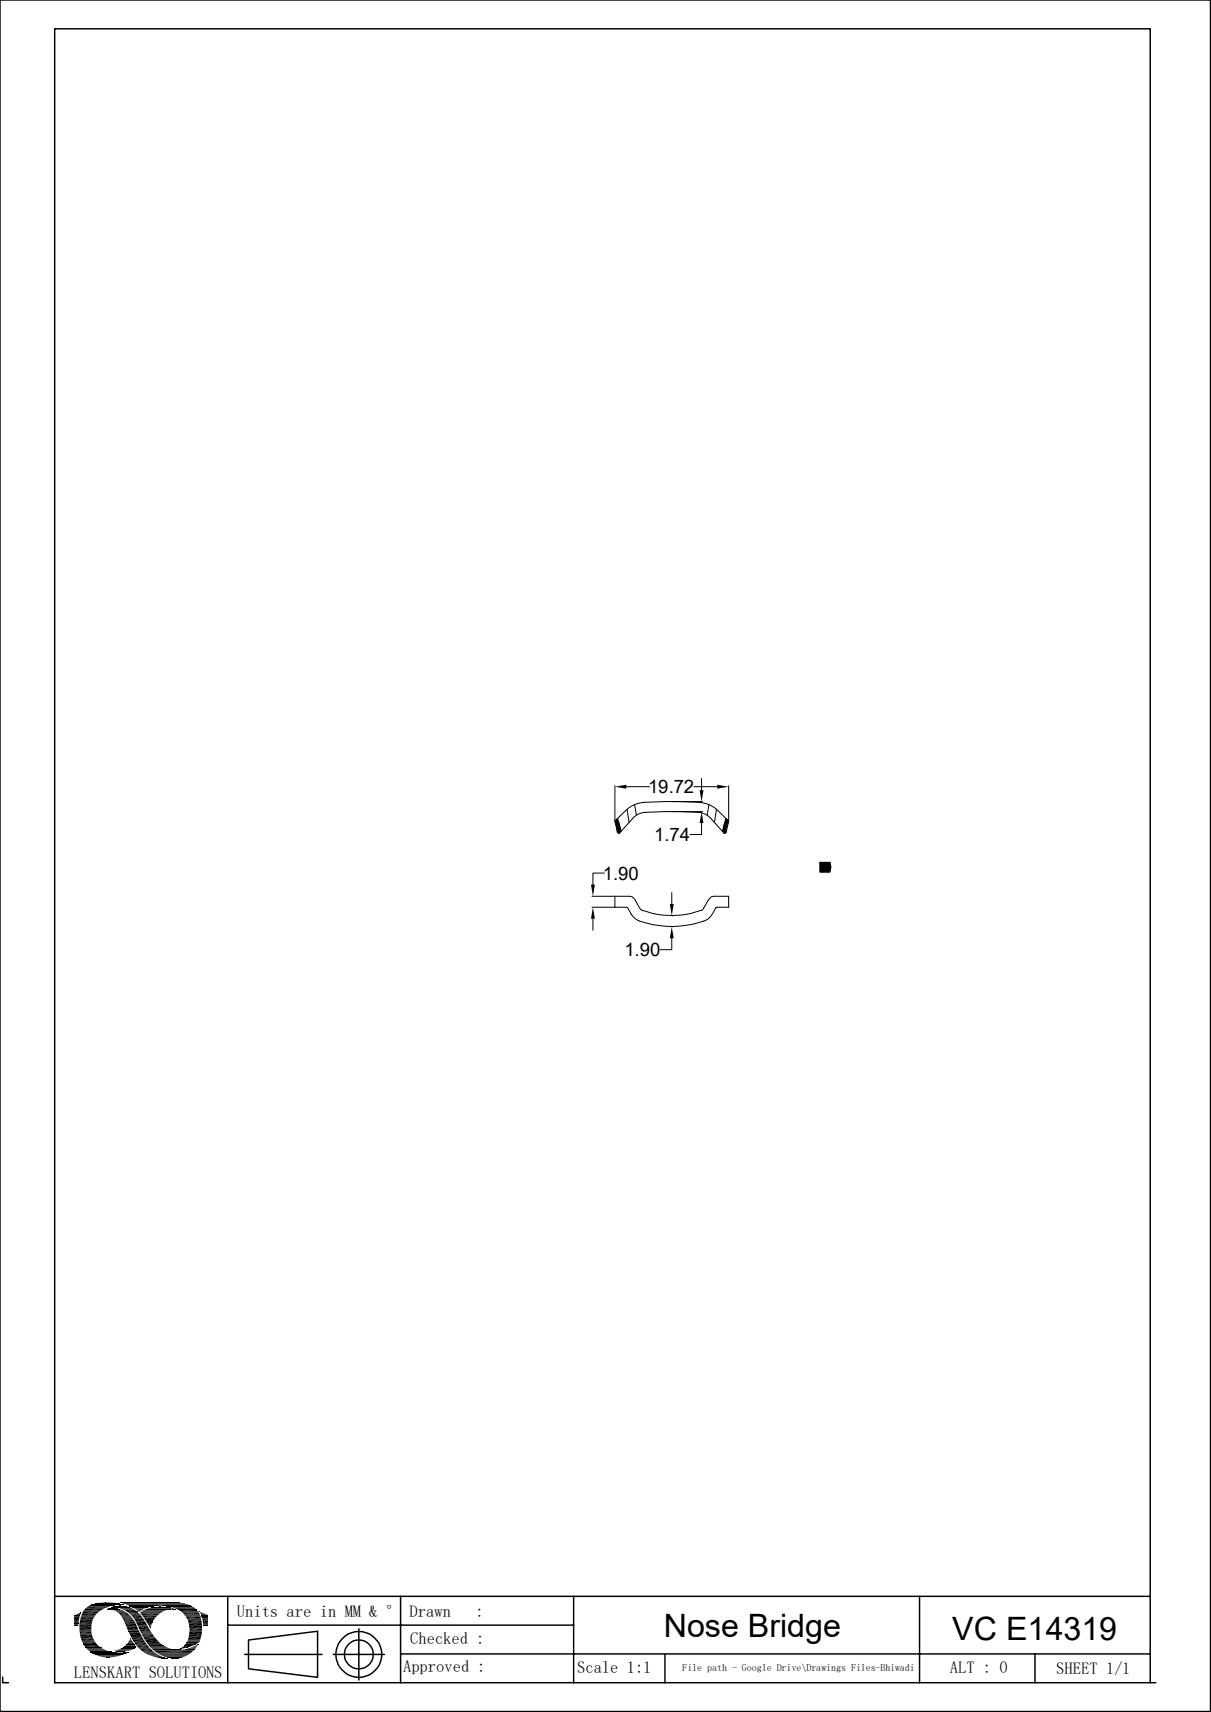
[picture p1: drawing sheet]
<svg xmlns="http://www.w3.org/2000/svg" width="210mm" height="297mm" viewBox="0 0 210 297" stroke-linecap="round" stroke-linejoin="round" font-family="sans-serif">
<g fill="none" stroke="#000" stroke-width=".17">
<path d="M106.6 136.3v6.2M108.6 136.5h4M110.1 139.6l.3 1.8M111.8 139.2l3.5-.1 5.9 .1M111.8 139.2a4.9 4.9 0 0 0-3.3 1.5l-1.8 1.8M116.5 139.1h5.3M120.4 136.5h4M121.2 139.2a4.9 4.9 0 0 1 3.3 1.5l1.8 1.8M121.7 135v2.1M122.9 139.6l-.3 1.8M126.4 136.3v6.2M102.7 157.4h6l.1 .2"/>
<path d="M102.7 155.5h6.5a.88 .88 0 0 1 .8 .5M102.8 159.4v2M104.8 151.5h-2v2M106.6 155.5v1.9M106.6 142.6l.5 1.8M106.7 142.6l.8 .8M106.7 142.4l.7 .7M106.8 142.9l.8 .8M106.8 142.3l.6 .5M106.8 143.2l.9 .8M106.9 142.2l.4 .3M107 143.8l.6 .6"/>
<path d="M107 144.1l.5 .4M107 142l.1 .2M107.1 142l.6 2.3-.8-.8M107.1 144.4l.2 .2M107.1 144.4l.2 .2 .1-.1 2.3-2.5 1-.8a4.8 4.8 0 0 1 2.4-.3 50.5 50.5 0 0 1 8.8 .2l1.1 .6 2.6 2.8 .1 .1 .2-.2M108.8 140.4l.3 2.3M108.9 157.5l.5 1M109.5 158.5l.6 .8a14.3 14.3 0 0 0 8.3 1.3l1.8-.3 1.8-.5 .9-.5 .6-.8M110.1 156l.8 1.5M111 157.5l.5 .5M111.5 157.9a14.7 14.7 0 0 0 10 0M116.5 154.9v1.9"/>
<path d="M116.5 158.9h.2M116.5 140.8h5.3M121.7 142.8v2h-2M124.1 157.6l.2-.2h2.1v-1.9h-2.6a.88 .88 0 0 0-.8 .5l-1 1.7-.5 .3M124.1 157.5l-.5 1M124.2 140.4l-.3 2.3M125.9 144.4l-.2 .2M125.9 142l-.6 2.3 .8-.8M125.9 144.1l-.4 .4M126 142l-.2 .2M126 143.8l-.6 .6M126.1 142.2l-.4 .3"/>
<path d="M126.2 143.2l-.9 .8M126.2 142.3l-.6 .5M126.2 142.9l-.8 .8M126.3 142.4l-.7 .7M126.3 142.6l-.8 .8M126.4 142.6l-.5 1.8M142.3 149.6l-.1 .1M142.5 149.6l-.3 .3M142.7 149.6l-.5 .6M143 149.6l-.8 .8M143.2 149.6l-1 1M143.4 149.6l-1.2 1.2"/>
<path d="M143.6 149.6l-1.4 1.4M143.8 149.6l-1.6 1.7M143.9 149.6a2.2 2.2 0 0 1 0 1.7M143.9 149.6h-1.7v1.7h1.7M144 149.7l-1.6 1.6M144 149.9l-1.4 1.4M144 151l-.3 .3M144.1 150.1l-1.3 1.2M144.1 150.7l-.6 .6M144.1 150.3l-1.1 1M144.1 150.5l-.8 .8M116.5 162.8v2h-2"/>
<path d="M116.5 160.8h.2M14.3 279.9h2.5M14.5 279.4h3M14.9 279h3.4M15.2 278.7h3.9M15.4 278.6h4.1M15.5 278.5h4.2M15.9 278.4h5.5M15.9 278.4h5.4M16 278.3h5.2M16.2 278.3h4.8M16.4 278.2h4.3"/>
<path d="M16.6 278.2h3.9M17 278.1h3.1M17.1 278.1h2.9M18.5 279.2h2.2M18.7 279.2h2.1M19.3 278.8h3.1M19.3 278.8h3M19.3 278.8h3.2M19.4 278.7h2.7M19.7 278.7h2.2M20.1 278.5h-4.5M20.1 278.9h2.7"/>
<path d="M20.8 279h2M20.8 279.1h2.4M20.9 278h9.8M20.9 278h10.3M20.9 278.1h10.6M21.1 278.1h10.9M21.1 278.4h-5.4M21.4 278.2h10.8M21.5 278.3h10.9M21.8 278.3h10.7M21.8 278.4h10.9M22 278.4h10.9"/>
<path d="M22.1 278.5h11M22.4 278.6h10.7M22.4 278.6h5M22.5 278.6h4.4M22.5 278.7h4.2M22.8 278.8h3.2M23 278.9h2.6M23.2 279h2.2M24.3 279.8h3.7M24.3 279.8h3.6M24.3 279.9h3.5M24.4 279.7h3.8"/>
<path d="M24.6 279.6h3.6M24.6 279.5h4M24.8 279.4h3.9M24.9 279.3h4.2M25.2 279.2h4.2M25.5 279.1h4.8M25.7 278.8l-2.8 .1M25.7 279h4.4M25.8 279h4.2M26.1 278.9h3.6M26.3 278.9h3.2M26.6 278.8h2.6"/>
<path d="M26.8 278.8h2.2M28.2 278.6h5M28.9 278.6h4.3M28.9 278.7h4.5M29.6 278.8h4M29.9 278.9h3.8M30.2 279h3.7M30.4 279.2h-5.1M30.6 279.1h3.4M30.7 279.2h3.4M31.4 279.7h3.1M31.6 279.8h2.9"/>
<path d="M13.8 282.3h2M13.8 282.8h2M13.8 283h2M13.8 283.1h2M13.8 283.5h2.1M13.9 281h2.2M14 280.5h2.4M14 284.2h2.2M14.2 284.7h2.2M14.5 285.3h2.3M14.9 285.8h2.6M14.9 285.9h2.7"/>
<path d="M14.9 285.9h2.8M15 286h2.8M15.1 286.1h3M15.2 286.3h3.3M15.4 286.4h3.1M15.5 286.4h3.5M15.6 286.6h3.8M15.7 286.6h3.7M15.7 286.6h4.2M15.8 286.7h4.4M15.8 286.7h5.3M15.9 286.8h6.2"/>
<path d="M16.1 286.9h5.8M16.1 286.9h5.7M16.2 287h5.5M16.4 287h5.1M16.5 287.1h4.8M16.6 287.1h4.5M16.9 287.3h4M17.2 287.3h3.2M17.4 287.4h2.9M19.8 286.4h2.7M19.8 286.4h2.4M20 286.3h2.6"/>
<path d="M20.2 286.2h2.7M20.6 286.2h2.5M20.7 286.1h2.6M21 286h2.4M21 285.9h2.6M21.4 285.7h2.2M21.5 285.7h2.1M21.5 285.6h2.1M23.6 285.8h-2.3M24.6 280.2h2.7M24.9 280.6h2.1M25 286.8h2.1"/>
<path d="M25.6 287.1h2M25.6 285.2h2.4M25.9 285.5h2.5M25.9 285.6h2.7M26 285.7h2.8M26.1 285.8h3M26.2 285.9h3.1M26.3 286h3.3M26.4 286.1h3.4M26.4 286.1h3.7M26.5 286.2h4.1M26.5 286.2h4.7"/>
<path d="M26.6 286.3h7.1M26.6 286.3h7M27.1 286.7h6.1M27.3 286.9h5.7M27.5 286.9h5.4M27.5 287h5.4M27.7 287.1h5M28 287.2h4.4M28.3 287.3h3.9M28.5 287.5h3.5M29 287.5h2.6M29.1 287.6h2.5"/>
<path d="M31.2 286.2h2.5M31.9 280.1h2.7M32 280.2h2.7M32 280.3h2.7M32.1 280.4h2.7M32.2 280.4h2.6M32.2 280.5h2.6M32.4 280.9h2.5M32.4 284.8h2.2M32.4 284.9h2.2M32.4 284.9h2.1M32.4 285h2.1"/>
<path d="M32.5 284.7h2.2M32.6 284.6h2.1M32.6 284.7h2.1M32.6 284.5h2.1M32.7 281.5h2.3M32.7 283.9h2.2M32.9 282.5h2.2"/>
</g>
<g fill="#000">
<path d="M106.6 136.5l2-.4v.7zM121.3 137.1h.7l-.3 2zM124.4 136.1l2 .4-2 .3zM102.8 157.4l.4 2h-.7zM102.5 153.5h.7l-.4 2zM116.2 156.8h.6l-.3 2.1zM121.7 140.8l.3 2h-.7zM116.5 160.8l.3 2h-.6zM13.4 280l.4-.1 .1 .1zM13.8 279.9h.2l-.1 .1zM13.8 279.9h.2zM17.8 278h1.6z"/>
<path d="M18.2 278h1.2zM18.6 279.1h2zM18.7 279.1h1.9zM18.8 279.1h1.7zM18.8 279.1h1.6zM18.9 279.1h1.5zM19 279.1h1zM18.9 279.1h1.2zM19 279.1h1.1zM19.1 279.1h.9zM19.1 279.2l1.9 .1zM19.1 279.1h.8z"/>
<path d="M19.3 279.1h.6zM19.5 279.3l1.8 .1zM19.3 279.1h.5zM19.6 279l.2 .1zM19.6 279h.1zM19.7 279.4h1.6zM19.9 279.4l1.7 .2h-1.4zM19.9 279.4h1.4l.3 .2zM20 278.7h1.8zM20 278.7h1.7zM20.1 278.6l1.6 .1zM20.2 279.6l1.7 .1h-1.5z"/>
<path d="M20.2 279.6h1.4l.3 .1zM20.1 278.6h1.4zM20.4 278.6h1.1zM20.4 279.7l1.6 .1zM20.5 279.8l1.8 .2h-1.5zM20.5 279.8h1.5l.3 .2zM20.7 278.6h.3zM20.4 278.6h.8zM20.7 278.6h.5zM21.1 278.4h.3zM21.3 279.2h1.9zM22 279.5l1.8 .1z"/>
<path d="M22.1 279.6h1.7zM22.1 279.6l1.8 .1zM22.2 279.7l1.9 .2h-1.7zM22.2 279.7h1.7l.2 .2zM22.4 279.9l1.9 .2h-1.7zM22.4 279.9h1.7l.2 .2zM23.2 279h1.9zM23.3 279l1.8 .1zM23.4 279.1h1.6zM23.4 279.1h1.7zM23.5 279.1h1.4zM23.5 279.1h1.5z"/>
<path d="M23.5 279.1l1.3 .1zM23.6 279.2l.9 .2h-.7zM23.6 279.2h1.2l-.3 .2zM23.8 279.4h.6zM23.8 279.4h.7zM23.9 279.4l.4 .2zM23.9 279.4h.5l-.1 .2zM24.1 279.6l.1 .1zM24.1 279.6h.2zM27.1 278.8h1.9zM27.1 278.8h1.8zM27.7 278.8h1.2z"/>
<path d="M27.7 278.8h.7zM29.9 279.2h.5zM30 279.2h.4zM30.3 279.2h.1zM30.4 278h.2zM34.7 279.7h.1zM34.7 279.7l.4 .1h-.4zM34.7 279.7l.4 .1zM34.7 279.8l.8 .2h-.7zM34.7 279.8l.8 .2zM34.8 280l1.1 .1h-1.1zM34.8 280h.7l.4 .1z"/>
<path d="M12.9 280.2h.9zM12.9 280.2l.9 .1zM12.9 280.3l.9 .1h-.9zM12.9 280.3h.9v.1zM12.9 280.4l.8 .4h-.8zM12.9 280.4h.9l-.1 .4zM12.9 280.8h.8zM12.9 280.8l.7 .5h-.7zM12.9 280.8h.8l-.1 .5zM12.9 281.3l.7 .4h-.7zM12.9 281.3h.7v.4zM12.9 281.7h.7z"/>
<path d="M12.9 281.7l.7 .2h-.7zM12.9 281.7h.7v.2zM12.9 281.9h.7zM12.9 281.9h.6zM12.9 281.9l.6 .1zM13 280.2h.9zM13.2 280.1l.7 .1zM13.2 280.1h.7zM13.4 280h.5zM13.8 282.3l2 .4h-2zM13.8 282.3h2v.4zM17.8 287.4l1.8 .1z"/>
<path d="M17.8 287.4h1.9zM17.9 287.5h1.1zM17.9 287.5h1.7zM18.4 287.5h.6zM18.6 287.5h.4zM19.9 286.4l1.9 .1zM19.9 286.4h2zM20.1 286.5h1.4zM20.1 286.5h1.7zM20.2 286.5h1.1zM20.2 286.5h1.3zM20.5 286.5h.7z"/>
<path d="M20.5 286.5h.8zM20.8 280l1.7 .2h-1.5zM20.8 280h1.5l.2 .2zM20.8 286.5h.3zM20.8 286.5h.4zM20.9 286.5h.2zM21 280.2l1.7 .3h-1.6zM21 280.2h1.5l.2 .3zM21.1 280.5h1.7zM21.2 280.5l1.7 .2h-1.7zM21.2 280.5h1.6l.1 .2zM21.2 280.7l1.8 .1h-1.7z"/>
<path d="M21.2 280.7h1.7l.1 .1zM21.3 280.8l1.8 .2h-1.7zM21.3 280.8h1.7l.1 .2zM21.4 281l1.8 .1zM21.4 281.1l1.9 .2h-1.8zM21.4 281.1h1.8l.1 .2zM21.1 286.7h1zM21.4 286.7h.8zM21.5 286.7h.7zM21.5 281.3l1.9 .1zM21.6 281.4l1.9 .3h-1.8zM21.6 281.4h1.8l.1 .3z"/>
<path d="M21.6 285.6l2 .1zM21.6 285.6h1.9zM21.7 281.7l2 .5h-1.8zM21.7 281.7h1.8l.2 .5zM21.7 285.5l1.8 .1zM21.7 286.7h.5zM21.7 285.5h1.8zM21.8 285.5h1.7zM21.8 286.7h.4zM21.9 286.7h.3zM21.9 282.2l2.1 .5h-1.9zM21.9 282.2h1.8l.3 .5z"/>
<path d="M21.9 285.3h1.4zM21.9 285.3l1.6 .2h-1.7zM21.9 285.3h1.4l.2 .2zM22.1 286.6h.2zM22.1 282.7l1.9 .1zM22.1 286.6h.3zM22.2 282.8l1.9 .1zM22.2 282.9l1.9 .1zM22.2 284.9l.9 .1zM22.2 285l1.1 .3h-1.4zM22.2 285h.9l.2 .3zM22.3 283h1.8z"/>
<path d="M22.3 283l1.9 .2h-1.8zM22.3 283h1.8l.1 .2zM22.4 283.2l2.3 .9h-1.9zM22.4 283.2h1.8l.5 .9zM22.4 284.7l.7 .2h-.9zM22.4 284.7h.5l.2 .2zM22.5 284.6l.4 .1h-.5zM22.5 284.6h.3l.1 .1zM22.6 284.4h.1zM22.6 284.4l.2 .2h-.3zM22.6 284.4l.2 .2zM22.6 280.1l1.9 .2h-1.6z"/>
<path d="M22.6 280.1h1.7l.2 .2zM22.9 280.3l1.8 .4h-1.5zM22.9 280.3h1.6l.2 .4zM23.2 280.7l1.6 .1zM23.2 280.8l1.9 .4h-1.6zM23.2 280.8h1.6l.3 .4zM23.5 281.2l1.6 .1zM23.5 281.3l2 .7h-1.6zM23.5 281.3h1.6l.4 .7zM23.9 282l1.7 .2h-1.6zM23.9 282h1.6l.1 .2zM24 282.2l1.9 .5h-1.7z"/>
<path d="M24 282.2h1.6l.3 .5zM24.2 282.7l1.9 .3h-1.8zM24.2 282.7h1.7l.2 .3zM24.3 283l1.9 .1zM24.4 283.1l1.8 .1zM24.4 283.2l1.9 .1zM24.5 283.3h1.8zM24.5 283.3l1.9 .1zM24.6 283.4l1.9 .1h-1.9zM24.6 283.4h1.8l.1 .1zM24.6 283.5l1.9 .1zM24.9 280.6l2 .1z"/>
<path d="M25 280.7l1.6 .4h-1.4zM25 280.7h1.9l-.3 .4zM25.1 284.4l2.5 .5h-2.2zM25.1 284.4h2l.5 .5zM25.2 281.1l1.2 .4h-.9zM25.2 281.1h1.4l-.2 .4zM25.3 286.9l2 .1h-1.7zM25.3 286.9h1.8l.2 .1zM25.5 281.5h.9zM25.5 281.5l.7 .4h-.5zM25.5 281.5h.9l-.2 .4zM25.7 281.9l.5 .2h-.4z"/>
<path d="M25.7 281.9h.5v.2zM25.8 282.1l.4 .1h-.3zM25.8 282.1h.4v.1zM25.9 282.2l.3 .3zM25.9 282.2h.3v.3zM26.1 282.5l.1 .1zM26.1 287.2l1.7 .1zM26.3 287.3l1.9 .2h-1.2zM26.3 287.3h1.5l.4 .2zM27 287.5h1.3zM27.1 287.5l1.4 .1zM27.6 287.6h1z"/>
<path d="M27.6 287.6l1.1 .1zM27.8 287.7h1.1zM28 287.7h.9zM28.1 287.7h.9zM28.5 287.7h.5zM28.7 287.7h.3zM28.8 287.7h.2zM29.1 287.5l2 .2h-1.4zM29.7 287.7h1.3zM29.7 287.7h1.4zM30 287.7h.8zM30 287.7h1z"/>
<path d="M30.1 287.7h.4zM30.1 287.7h.7zM30.2 287.7h.3zM31.3 286h.2zM31.3 286h.3zM31.3 286h.4zM31.4 286h.5zM31.4 286l.2-.2 .3 .2zM31.6 285.8h.8l-.5 .2zM31.6 285.8h.9zM31.6 285.8h1zM31.6 285.8h.8z"/>
<path d="M31.7 285.8h.9zM31.7 285.8h1zM31.9 286.2h1.8zM32 285.5l.7 .3h-1zM32 285.5h1.3l-.6 .3zM32 285.5h1.3zM32 285.5h1.4zM32.1 286.1h1.7zM32.2 286.1h1.6zM32.2 285.2h1.8zM32.2 285.2l1.2 .3h-1.4zM32.2 285.2h1.8l-.6 .3z"/>
<path d="M32.3 285l1.9 .1zM32.3 285h2zM32.3 285.1l1.7 .1h-1.8zM32.3 285.1h1.9l-.2 .1zM32.3 286.1h1.5zM32.4 285h2zM32.4 284.9l2 .1h-2zM32.6 286h1.3zM32.7 281.6l2.3 .5h-2.2zM32.7 281.6h2.3v.5zM32.7 284l2 .5h-2.1zM32.7 284h2.1l-.1 .5z"/>
<path d="M32.8 286h1.1zM32.9 283l2.1 .5h-2.2zM32.9 283h2.1v.5zM32.9 285.9h1.1zM33.1 285.8h.9zM33.3 285.8h.7zM33.4 285.7h.7zM33.4 285.7l.2-.1 .5 .1zM33.6 285.6h.5v.1zM33.6 285.6l.4-.1 .1 .1zM34 285.5h.2l-.1 .1zM34 285.5l.2-.1v.1z"/>
<path d="M34.2 285.4h.1l-.1 .1zM34.2 285.4l.1-.1zM34.8 280.1l1.2 .1zM34.9 280.2h1.1zM34.9 280.2h1.2zM34.9 280.2l1.2 .1zM34.9 280.3l1.2 .1h-1.1zM34.9 280.3h1.2v.1zM35 280.4h1.1zM35 280.4l1.1 .2h-1zM35 280.4h1.1v.2zM35.1 280.6h1z"/>
<path d="M35.1 280.6l1 .1zM35.1 280.7l1 .1zM35.1 280.8l1 .3h-1zM35.1 280.8h1v.3zM35.1 281.1h1zM35.1 281.1l1 .5h-.9zM35.1 281.1h1v.5zM35.2 281.6l.9 .2h-.9zM35.2 281.6h.9v.2zM35.2 281.8l.9 .2h-.8zM35.2 281.8h.9v.2zM35.3 282h.8z"/>
<path d="M35.4 282h.7zM35.5 282l.6 .1zM35.9 282.1h.2z"/>
</g>
<g fill="none" stroke="#000" stroke-width=".25">
<path d="M0 0h209.9v296.9h-209.9zM9.5 276.9h190M14.3 279.7h2.8M39.5 276.9v15M69.5 276.9v15M99.5 276.9v15M159.5 276.9v15M.5 291v.9h1M13.8 283.3h2.1M14.5 285.5h2.6M24.2 286.1h2.1M24.4 280.1h3.2"/>
<path d="M24.6 283.8h2.1M24.8 284h2.1M25.7 285.4h2.7M32.5 281.1h2.4M32.6 281.3h2.4M32.9 282.7h2.2M39.5 281.9h60M42.4 287h13.4M43.1 284.5l12-1.5v8l-12-1.5zM57.8 287h8.9M62.2 282.6v8.9M69.5 286.9h130"/>
<path d="M115.3 287v5M179.5 286.9v5M199.5 291.9v-286.9h-190v286.9h190.9"/>
<circle cx="62.2" cy="287" r="2.51"/>
<circle cx="62.2" cy="287" r="4"/>
</g>
<g fill="none" stroke="#000" stroke-width=".21">
<path d="M14.4 279.5h3M15 278.8h3.9M31.7 279.9h2.9M13.8 281.5h2.2M13.8 281.7h2.1M14.1 280.4h2.4M14.2 284.9h2.4M14.7 285.7h2.7M23.5 285.4h2.1M24 285.9h2M24.4 286.4h2.1M24.7 286.6h2.1"/>
<path d="M24.9 284.2h2.2M32.9 282.9h2.1"/>
</g>
<path d="M14.6 279.2h3.5M30.9 279.4h3.4M13.9 284h2.2M14.1 280.1h2.7M14.4 285.2h2.4M22.8 284.2h2M25.4 285h2.5M32.8 283.7h2.2" fill="none" stroke="#000" stroke-width=".34"/>
<path d="M21.4 279.4h2.3M13.9 283.7h2.1M22.9 284.5h2.2M23.1 284.8h2.1M23.3 285.1h2.1M23.7 285.6h2.2M24.7 280.4h2.6M26.7 286.5h6.8M32.3 280.6h2.5" fill="none" stroke="#000" stroke-width=".3"/>
<path d="M13.8 281.2h2.3M13.9 280.8h2.4M14.1 284.5h2.2" fill="none" stroke="#000" stroke-width=".38"/>
<path d="M13.8 282h2.1M32.8 282.3h2.3" fill="none" stroke="#000" stroke-width=".42"/>
<g font-size="5.6">
<text x="115.1" y="283.9">Nose Bridge</text>
<text x="165.1" y="284.5">VC E14319</text>
</g>
<g font-size="3.2">
<text x="112.4" y="137.6">19.72</text>
<text x="113.5" y="146">1.74</text>
<text x="104.6" y="152.6">1.90</text>
<text x="108.3" y="165.9">1.90</text>
</g>
<g font-size="2.9">
<text x="41.1" y="280.6">Units are in MM &amp; °</text>
<text x="71" y="280.6">Drawn</text>
<text x="82.5" y="280.6">:</text>
<text x="71.1" y="285.2">Checked :</text>
<text x="12.8" y="291.1">LENSKART SOLUTIONS</text>
<text x="69.9" y="290.1">Approved :</text>
<text x="100.1" y="290.3">Scale 1:1</text>
<text x="164.7" y="290.3">ALT : 0</text>
<text x="183.2" y="290.4">SHEET 1/1</text>
</g>
<text font-size="1.7" x="118.3" y="289.9">File path - Google Drive\Drawings Files-Bhiwadi</text>
</svg>
